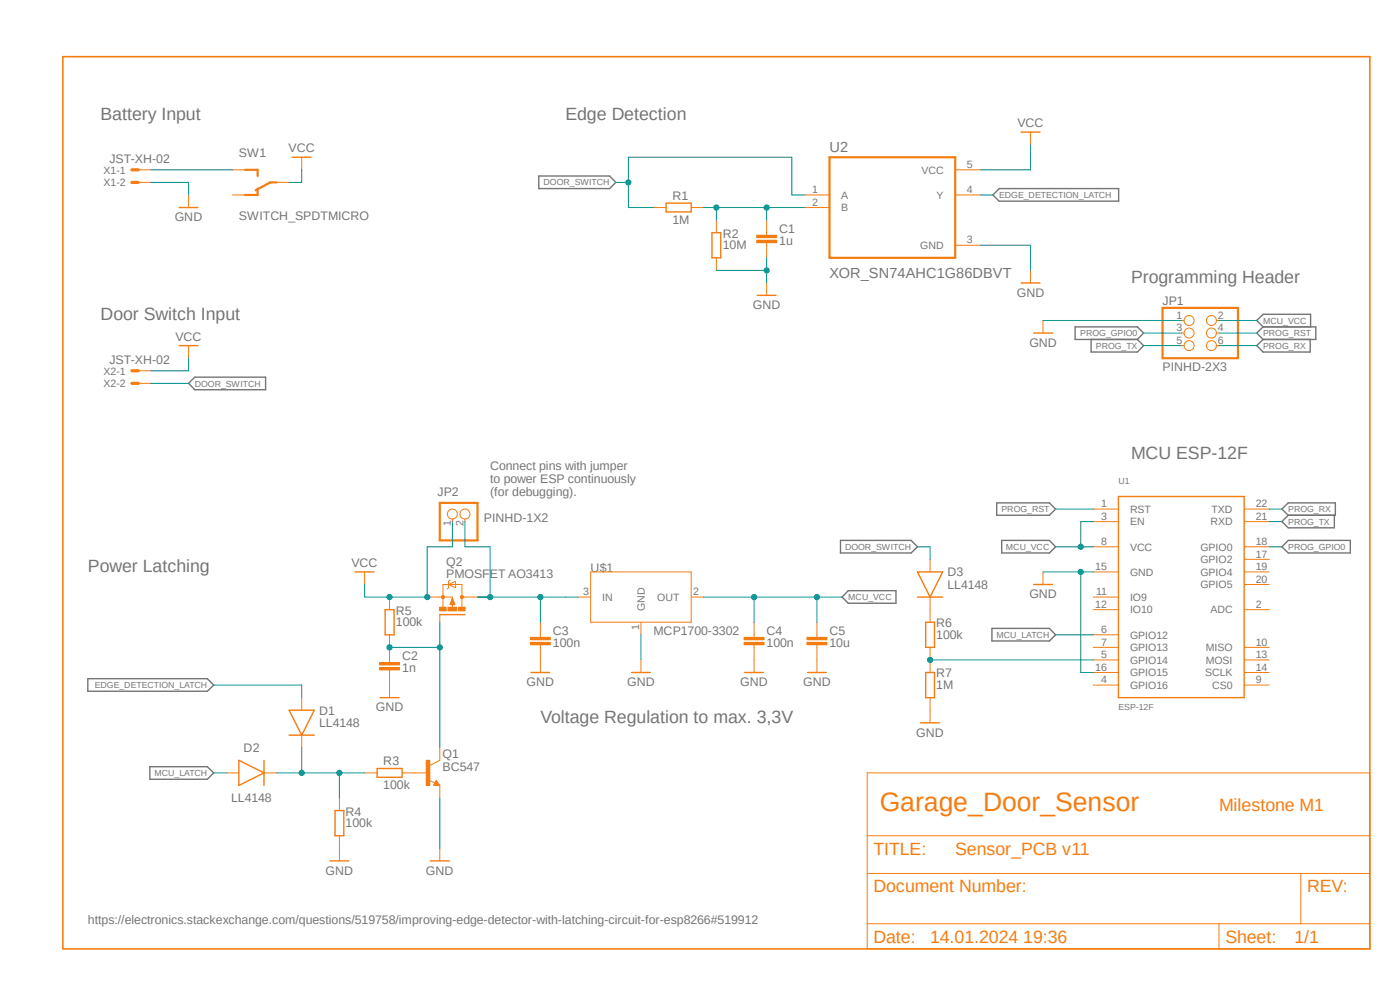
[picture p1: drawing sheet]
<svg xmlns="http://www.w3.org/2000/svg" width="297mm" height="210mm" viewBox="0 0 297 210" stroke-linecap="round" stroke-linejoin="round" font-family="sans-serif">
<path d="M12.8 11.7l278.2 190.2M291 11.7l-278.2 190.2" fill="none" stroke="#fff" stroke-width=".21"/>
<g fill="none" stroke="#757575" stroke-width=".3">
<path d="M114.3 37.3h15l1.3 1.4-1.3 1.3h-15zM212 40h25.3v2.7h-25.3l-1.3-1.3zM228.1 69.3h13.2l1.3 1.4-1.3 1.3h-13.2zM231.5 72v2.7h9.8l1.3-1.4-1.3-1.3M268 69.3l-1.4-1.3 1.4-1.3h10v2.6M268 69.3h11.1v2.7h-11.1M268 72l-1.4 1.3 1.4 1.4h10v-2.7M268 69.3l-1.4 1.4 1.4 1.3M40 81.3l1.3-1.3h15v2.7h-15zM178.3 114.6h15l1.3 1.4-1.3 1.3h-15zM211.5 106.7h11.1l1.3 1.3-1.3 1.3h-11.1zM212.5 114.6h10.1l1.3 1.4-1.3 1.3h-10.1z"/>
<path d="M271.9 116l1.4-1.4h13.2v2.7h-13.2zM271.9 108l1.4-1.3h10v2.6h-10zM273.3 109.3l-1.4 1.4 1.4 1.3h9.8v-2.7M180 125.3h10.1v2.7h-10.1l-1.4-1.3zM210.4 133.3h12.2l1.3 1.4-1.3 1.3h-12.2zM18.6 144h25.4l1.3 1.3-1.3 1.3h-25.4zM31.8 162.6h12.2l1.3 1.4-1.3 1.3h-12.2z"/>
</g>
<path d="M237.3 105.3h26.6v42.7h-26.6zM92.5 166.1l.2 .3h-.5l.3-.6 .5 .7h-.8" fill="none" stroke="#f57c10" stroke-width=".3"/>
<g fill="none" stroke="#f57c10" stroke-width=".21">
<path d="M231.9 108h5.4M231.9 110.7h5.4M231.9 116h5.4M263.9 108h5.4M263.9 110.7h5.4M263.9 116h5.4M263.9 118.7h5.4M231.9 129.3h5.4M231.9 140h5.4M231.9 134.7h5.4M231.9 137.3h5.4M231.9 126.7h5.4"/>
<path d="M231.9 121.3h5.4M263.9 129.3h5.4M263.9 140h5.4M263.9 137.3h5.4M263.9 121.3h5.4M263.9 124h5.4M231.9 145.3h5.4M231.9 142.7h5.4M263.9 145.3h5.4M263.9 142.7h5.4M91 165.5l1.3 .6M92.5 165.6l.8 1h-1.3z"/>
<path d="M93.3 161.3l-2.1 1.1"/>
</g>
<path d="M90.4 161.3h.8v5.3h-.8z" fill-rule="evenodd" fill="#f57c10"/>
<path d="M138.6 44h2.7M146.6 44h2.7M93.3 158.6v2.7M88 164h2.6M90.4 161.3h.8v5.3h-.8zM93.3 166.6v2.7" fill="none" stroke="#f57c10" stroke-width=".21"/>
<path d="M141.3 43.1h5.3v1.9h-5.3z" fill="none" stroke="#f57c10" stroke-width=".3"/>
<path d="M160.5 51h4.3v.5h-4.3z" fill-rule="evenodd" fill="#f57c10"/>
<path d="M160.5 51h4.3v.5h-4.3z" fill="none" stroke="#f57c10" stroke-width=".21"/>
<path d="M160.5 49.9h4.3v.5h-4.3z" fill-rule="evenodd" fill="#f57c10"/>
<g fill="none" stroke="#f57c10" stroke-width=".21">
<path d="M160.5 49.9h4.3v.5h-4.3zM162.6 46.7v3.2M162.6 51.5v3.2M93.3 130.4v1.6M93.3 126.7h2.7v.3M94 128.8v-4.8h4v4.8M95.2 124l1.4-.7v1.4zM95.5 123.1l-.3 .2v1.4l-.3 .2M96 128.1v.9M96 126.9l.5 1.4h-1zM98 126.7h.6M184 164h106.6v37.3h-106.6z"/>
<path d="M184 177.3h106.6M184 185.3h106.6M184 196h106.6M258.6 196v5.3M276 185.3v10.7"/>
</g>
<path d="M13.3 12h277.3v189.3h-277.3zM96 127.8v.3h.3l-.3-.9-.3 .9" fill="none" stroke="#f57c10" stroke-width=".34"/>
<path d="M93.3 130.4h5.3" fill="none" stroke="#f57c10" stroke-width=".3"/>
<circle cx="94" cy="126.7" r=".35" fill="#f57c10"/>
<circle cx="94" cy="126.7" r=".35" fill="none" stroke="#f57c10" stroke-width=".21"/>
<path d="M97.7 126.4h.5l.1 .3-.1 .2h-.5l-.1-.2z" fill-rule="evenodd" fill="#f57c10"/>
<path d="M97.7 126.4h.5l.1 .3-.1 .2h-.5l-.1-.2z" fill="none" stroke="#f57c10" stroke-width=".21"/>
<path d="M93.3 128.8h1.4v.8h-1.4z" fill-rule="evenodd" fill="#f57c10"/>
<path d="M93.3 128.8h1.4v.8h-1.4z" fill="none" stroke="#f57c10" stroke-width=".21"/>
<path d="M97.3 128.8h1.4v.8h-1.4z" fill-rule="evenodd" fill="#f57c10"/>
<path d="M97.3 128.8h1.4v.8h-1.4z" fill="none" stroke="#f57c10" stroke-width=".21"/>
<path d="M95 128.8h1.9v.8h-1.9z" fill-rule="evenodd" fill="#f57c10"/>
<g fill="none" stroke="#f57c10" stroke-width=".21">
<path d="M64 33.4v2.6M202.6 36h5.4M218.6 28v2.7M40 41.4v2.6M152 46.7v2.7M152 54.7v2.7M170.6 41.4h5.4M170.6 44h5.4M202.6 41.4h5.4M202.6 52h5.4M218.6 57.4v2.6M40 73.3v2.7"/>
<path d="M162.6 60v2.7M82.6 126.7v2.6M82.6 134.7v2.6M90.6 126.7h2.7M95 128.8h1.9v.8h-1.9zM98.6 126.7h2.7M72 169.3v2.7M72 177.3v2.7M77.3 164h2.7M85.3 164h2.7"/>
</g>
<path d="M176 33.4h26.6v21.3h-26.6z" fill="none" stroke="#f57c10" stroke-width=".47"/>
<path d="M62 33.4h4M216.6 28h4M38 44h4M151 49.4h1.9v5.3h-1.9zM38 73.3h4M160.7 62.7h3.9M216.6 60h4M81.7 129.3h1.9v5.4h-1.9zM71.1 172h1.8v5.3h-1.8zM80 163h5.3v1.9h-5.3z" fill="none" stroke="#f57c10" stroke-width=".3"/>
<path d="M80.5 141.6h4.3v.5h-4.3z" fill-rule="evenodd" fill="#f57c10"/>
<path d="M80.5 141.6h4.3v.5h-4.3z" fill="none" stroke="#f57c10" stroke-width=".21"/>
<path d="M80.5 140.5h4.3v.6h-4.3z" fill-rule="evenodd" fill="#f57c10"/>
<g fill="none" stroke="#f57c10" stroke-width=".21">
<path d="M29.3 38.7h2.7M29.3 36h2.7M29.3 78.7h2.7M221.3 68v2.7M250.6 68h.6M250.6 70.7h.6M250.6 73.3h.6M258 68h.6M258 70.7h.6M258 73.3h.6M29.3 81.3h2.7M197.3 118.7v2.6"/>
<path d="M77.3 121.3v2.7M82.6 137.3v3.2M136 140v2.7M197.3 126.7v5.3M197.3 137.3v5.4M221.3 121.3v2.7M64 148v2.7M64 156v2.6M80.5 140.5h4.3v.6h-4.3zM82.6 142.1v5.9M197.3 148v5.3M48 164h2.7"/>
<path d="M56 164h2.7M72 180v2.6M93.3 180v2.6"/>
<circle cx="252.3" cy="73.3" r="1.06"/>
<circle cx="252.3" cy="68" r="1.06"/>
<circle cx="252.3" cy="70.7" r="1.06"/>
<circle cx="257" cy="73.3" r="1.06"/>
<circle cx="257" cy="68" r="1.06"/>
<circle cx="257" cy="70.7" r="1.06"/>
</g>
<g fill="none" stroke="#f57c10" stroke-width=".3">
<path d="M219.3 70.7h4M75.3 121.3h4M194.6 121.3h5.4l-2.7 5.4zM194.6 126.7h5.4M196.4 132h1.8v5.3h-1.8zM219.3 124h4M61.3 150.7h5.4l-2.7 5.3zM61.3 156h5.4M80.6 148h4.1M134 142.7h4M195.3 153.3h4M196.4 142.7h1.8v5.3h-1.8z"/>
<path d="M50.7 161.3l5.3 2.7-5.3 2.6zM56 161.3v5.3M70 182.6h4M91.3 182.6h4"/>
</g>
<path d="M246.6 65.3h16v10.7h-16z" fill="none" stroke="#f57c10" stroke-width=".47"/>
<path d="M28 38.7h1.3M28 36h1.3M28 78.7h1.3M28 81.3h1.3" fill="none" stroke="#f57c10" stroke-width=".68"/>
<path d="M112.5 136.3h4.3v.5h-4.3z" fill-rule="evenodd" fill="#f57c10"/>
<path d="M112.5 136.3h4.3v.5h-4.3z" fill="none" stroke="#f57c10" stroke-width=".21"/>
<path d="M112.5 135.2h4.3v.5h-4.3z" fill-rule="evenodd" fill="#f57c10"/>
<path d="M112.5 135.2h4.3v.5h-4.3zM114.6 132v3.2M114.6 136.8v3.2" fill="none" stroke="#f57c10" stroke-width=".21"/>
<path d="M157.9 136.3h4.2v.5h-4.2z" fill-rule="evenodd" fill="#f57c10"/>
<path d="M157.9 136.3h4.2v.5h-4.2z" fill="none" stroke="#f57c10" stroke-width=".21"/>
<path d="M157.9 135.2h4.2v.5h-4.2z" fill-rule="evenodd" fill="#f57c10"/>
<g fill="none" stroke="#f57c10" stroke-width=".21">
<path d="M96 110.1v.6M98.6 110.1v.6M114.6 140v2.7M122.6 126.7h2.7M125.3 121.3h21.3v10.7h-21.3zM136 132v2.7M146.6 126.7h2.7M157.9 135.2h4.2v.5h-4.2zM160 132v3.2M160 136.8v5.9"/>
<circle cx="96" cy="109" r="1.06"/>
<circle cx="98.6" cy="109" r="1.06"/>
</g>
<path d="M112.6 142.7h4M158 142.7h4" fill="none" stroke="#f57c10" stroke-width=".3"/>
<path d="M93.3 106.7h8v7.9h-8z" fill="none" stroke="#f57c10" stroke-width=".47"/>
<path d="M171.2 136.3h4.2v.5h-4.2z" fill-rule="evenodd" fill="#f57c10"/>
<path d="M171.2 136.3h4.2v.5h-4.2z" fill="none" stroke="#f57c10" stroke-width=".21"/>
<path d="M171.2 135.2h4.2v.5h-4.2z" fill-rule="evenodd" fill="#f57c10"/>
<path d="M49.3 36h2.7M58.7 38.7h2.6M49.3 41.4h2.7M171.2 135.2h4.2v.5h-4.2zM173.3 132v3.2M173.3 136.8v5.9" fill="none" stroke="#f57c10" stroke-width=".21"/>
<path d="M171.3 142.7h4" fill="none" stroke="#f57c10" stroke-width=".3"/>
<path d="M52 36h2.7v1.3M58.7 38.7h-1.4l-3.1 1.7M54.7 40v1.4h-2.7" fill="none" stroke="#f57c10" stroke-width=".47"/>
<path d="M32 38.7h8v2.7M152 57.4h10.6M162.6 54.7v5.3M208 52h10.6v5.4" fill="none" stroke="#009292" stroke-width=".21"/>
<circle cx="162.6" cy="57.4" r=".55" fill="#009292"/>
<g fill="none" stroke="#009292" stroke-width=".21">
<path d="M221.3 121.3h10.6M229.3 121.3v21.4M93.3 169.3v10.7"/>
<circle cx="162.6" cy="57.4" r=".55"/>
</g>
<circle cx="229.3" cy="121.3" r=".55" fill="#009292"/>
<g fill="none" stroke="#009292" stroke-width=".21">
<path d="M218.6 30.7v5.3h-10.6M40 76v2.7h-8M221.3 68h29.3M96 110.7v5.3h-5.4v10.7h-13.3v-2.7M136 134.7v5.3M229.3 142.7h2.6"/>
<circle cx="229.3" cy="121.3" r=".55"/>
</g>
<circle cx="82.6" cy="126.7" r=".55" fill="#009292"/>
<circle cx="82.6" cy="126.7" r=".55" fill="none" stroke="#009292" stroke-width=".21"/>
<circle cx="90.6" cy="126.7" r=".55" fill="#009292"/>
<g fill="none" stroke="#009292" stroke-width=".21">
<path d="M64 36v2.7h-2.7M130.6 38.7h2.7M170.6 41.4h-2.6v-8h-34.7v10.6h5.3M32 81.3h8"/>
<circle cx="90.6" cy="126.7" r=".55"/>
</g>
<circle cx="133.3" cy="38.7" r=".55" fill="#009292"/>
<g fill="none" stroke="#009292" stroke-width=".21">
<path d="M149.3 44h21.3M152 44v2.7M194.6 116h2.7v2.7"/>
<circle cx="133.3" cy="38.7" r=".55"/>
</g>
<circle cx="152" cy="44" r=".55" fill="#009292"/>
<g fill="none" stroke="#009292" stroke-width=".21">
<path d="M162.6 44v2.7"/>
<circle cx="152" cy="44" r=".55"/>
</g>
<circle cx="162.6" cy="44" r=".55" fill="#009292"/>
<g fill="none" stroke="#009292" stroke-width=".21">
<path d="M93.3 132v5.3h-10.7"/>
<circle cx="162.6" cy="44" r=".55"/>
</g>
<circle cx="82.6" cy="137.3" r=".55" fill="#009292"/>
<g fill="none" stroke="#009292" stroke-width=".21">
<path d="M93.3 137.3v21.3"/>
<circle cx="82.6" cy="137.3" r=".55"/>
</g>
<circle cx="93.3" cy="137.3" r=".55" fill="#009292"/>
<g fill="none" stroke="#009292" stroke-width=".21">
<path d="M223.9 116h8M231.9 110.7h-2.6v5.3"/>
<circle cx="93.3" cy="137.3" r=".55"/>
</g>
<circle cx="229.3" cy="116" r=".55" fill="#009292"/>
<g fill="none" stroke="#009292" stroke-width=".21">
<path d="M149.3 126.7h29.3M160 126.7v5.3"/>
<circle cx="229.3" cy="116" r=".55"/>
</g>
<circle cx="160" cy="126.7" r=".55" fill="#009292"/>
<g fill="none" stroke="#009292" stroke-width=".21">
<path d="M173.3 126.7v5.3"/>
<circle cx="160" cy="126.7" r=".55"/>
</g>
<circle cx="173.3" cy="126.7" r=".55" fill="#009292"/>
<g fill="none" stroke="#009292" stroke-width=".21">
<path d="M258.6 68h8M64 158.6v5.4M58.7 164h18.6M72 164v5.3"/>
<circle cx="173.3" cy="126.7" r=".55"/>
</g>
<circle cx="72" cy="164" r=".55" fill="#009292"/>
<circle cx="72" cy="164" r=".55" fill="none" stroke="#009292" stroke-width=".21"/>
<circle cx="64" cy="164" r=".55" fill="#009292"/>
<g fill="none" stroke="#009292" stroke-width=".21">
<path d="M208 41.4h2.7M197.3 140h34.6M223.9 134.7h8M45.3 145.3h18.7v2.7M45.3 164h2.7"/>
<circle cx="64" cy="164" r=".55"/>
</g>
<circle cx="197.3" cy="140" r=".55" fill="#009292"/>
<g fill="none" stroke="#009292" stroke-width=".21">
<path d="M242.6 73.3h8M242.6 70.7h8M258.6 73.3h8M258.6 70.7h8M98.6 110.7v5.3h5.4v10.7M223.9 108h8M269.3 108h2.6M269.3 110.7h2.6M269.3 116h2.6M101.3 126.7h18.7M114.6 126.7v5.3"/>
<circle cx="197.3" cy="140" r=".55"/>
</g>
<circle cx="114.6" cy="126.7" r=".55" fill="#009292"/>
<circle cx="114.6" cy="126.7" r=".55" fill="none" stroke="#009292" stroke-width=".21"/>
<circle cx="104" cy="126.7" r=".55" fill="#009292"/>
<g fill="none" stroke="#009292" stroke-width=".21">
<path d="M32 36h17.3M120 126.7h2.6"/>
<circle cx="104" cy="126.7" r=".55"/>
</g>
<text font-size="5.6" fill="#f57c10" x="186.6" y="172">Garage_Door_Sensor</text>
<g font-size="3.8" fill="#757575">
<text x="21.3" y="25.4">Battery Input</text>
<text x="120" y="25.4">Edge Detection</text>
<text x="239.9" y="60">Programming Header</text>
<text x="21.3" y="68">Door Switch Input</text>
<text x="239.9" y="97.3">MCU ESP-12F</text>
<text x="18.7" y="121.3">Power Latching</text>
<text x="114.6" y="153.3">Voltage Regulation to max. 3,3V</text>
</g>
<g font-size="3.8" fill="#f57c10">
<text x="258.6" y="172">Milestone M1</text>
<text x="185.3" y="181.3">TITLE:</text>
<text x="202.6" y="181.3">Sensor_PCB v11</text>
<text x="185.3" y="189.3">Document Number:</text>
<text x="277.3" y="189.3">REV:</text>
<text x="185.3" y="200">Date:</text>
<text x="197.3" y="200">14.01.2024 19:36</text>
<text x="260" y="200">Sheet:</text>
<text x="274.6" y="200">1/1</text>
</g>
<g font-size="3.1" fill="#757575">
<text x="176" y="32.3">U2</text>
<text x="176" y="58.9">XOR_SN74AHC1G86DBVT</text>
</g>
<g font-size="2.6" fill="#757575">
<text x="215.9" y="27">VCC</text>
<text x="23.2" y="34.5">JST-XH-02</text>
<text x="50.7" y="33.4">SW1</text>
<text x="61.2" y="32.3">VCC</text>
<text x="37.1" y="46.9">GND</text>
<text x="50.7" y="46.7">SWITCH_SPDTMICRO</text>
<text x="142.7" y="47.5">1M</text>
<text x="142.7" y="42.5">R1</text>
<text x="153.3" y="52.8">10M</text>
<text x="153.3" y="50.4">R2</text>
<text x="165.3" y="52">1u</text>
<text x="165.3" y="49.4">C1</text>
<text x="159.7" y="65.6">GND</text>
<text x="215.7" y="62.9">GND</text>
<text x="246.6" y="64.7">JP1</text>
<text x="23.2" y="77.2">JST-XH-02</text>
<text x="37.2" y="72.3">VCC</text>
<text x="218.4" y="73.6">GND</text>
<text x="246.6" y="78.7">PINHD-2X3</text>
<text x="104" y="99.7">Connect pins with jumper</text>
<text x="92.8" y="105.2">JP2</text>
<text x="104" y="102.5">to power ESP continuously</text>
<text x="104" y="105.3">(for debugging).</text>
<text x="102.7" y="110.7">PINHD-1X2</text>
<text x="94.7" y="120">Q2</text>
<text x="74.5" y="120.3">VCC</text>
<text x="94.7" y="122.6">PMOSFET AO3413</text>
<text x="125.3" y="121.3">U$1</text>
<text x="201" y="124.9">LL4148</text>
<text x="201" y="122.3">D3</text>
<text x="84" y="130.4">R5</text>
<text x="218.4" y="126.9">GND</text>
<text x="84" y="132.8">100k</text>
<text x="117.3" y="137.3">100n</text>
<text x="117.3" y="134.7">C3</text>
<text x="138.6" y="134.7">MCP1700-3302</text>
<text x="162.6" y="137.3">100n</text>
<text x="162.6" y="134.7">C4</text>
<text x="176" y="137.3">10u</text>
<text x="176" y="134.7">C5</text>
<text x="198.6" y="135.5">100k</text>
<text x="198.6" y="133.1">R6</text>
<text x="85.3" y="142.7">1n</text>
<text x="85.3" y="140">C2</text>
<text x="198.6" y="143.7">R7</text>
<text x="111.7" y="145.6">GND</text>
<text x="133.1" y="145.6">GND</text>
<text x="157" y="145.6">GND</text>
<text x="170.4" y="145.6">GND</text>
<text x="198.6" y="146.1">1M</text>
<text x="67.7" y="154.3">LL4148</text>
<text x="67.7" y="151.6">D1</text>
<text x="79.8" y="150.9">GND</text>
<text x="51.7" y="159.6">D2</text>
<text x="93.9" y="160.8">Q1</text>
<text x="194.4" y="156.2">GND</text>
<text x="81.3" y="167.4">100k</text>
<text x="81.3" y="162.4">R3</text>
<text x="93.9" y="163.5">BC547</text>
<text x="49" y="170.2">LL4148</text>
<text x="73.3" y="173.1">R4</text>
<text x="73.3" y="175.4">100k</text>
<text x="69.1" y="185.5">GND</text>
<text x="90.4" y="185.5">GND</text>
<text x="18.7" y="196">https://electronics.stackexchange.com/questions/519758/improving-edge-detector-with-latching-circuit-for-esp8266#519912</text>
</g>
<g font-size="2.2" fill="#757575">
<text x="205.1" y="35.6">5</text>
<text x="22" y="39.5">X1-2</text>
<text x="22" y="36.8">X1-1</text>
<text x="172.3" y="41">1</text>
<text x="195.5" y="36.8">VCC</text>
<text x="205.1" y="41">4</text>
<text x="172.3" y="43.6">2</text>
<text x="178.4" y="42.2">A</text>
<text x="178.4" y="44.8">B</text>
<text x="198.7" y="42.2">Y</text>
<text x="195.2" y="52.8">GND</text>
<text x="205.1" y="51.6">3</text>
<text x="249.6" y="67.6">1</text>
<text x="249.6" y="70.3">3</text>
<text x="258.4" y="67.6">2</text>
<text x="258.4" y="70.3">4</text>
<text x="249.6" y="73">5</text>
<text x="258.4" y="73">6</text>
<text x="22" y="82.1">X2-2</text>
<text x="22" y="79.5">X2-1</text>
<text x="233.6" y="107.6">1</text>
<text x="266.4" y="107.6">22</text>
<text x="95.6" y="111.7" transform="rotate(-90 95.6 111.7)">1</text>
<text x="98.3" y="111.7" transform="rotate(-90 98.3 111.7)">2</text>
<text x="233.6" y="110.3">3</text>
<text x="239.7" y="108.8">RST</text>
<text x="239.7" y="111.5">EN</text>
<text x="256.8" y="111.5">RXD</text>
<text x="257" y="108.8">TXD</text>
<text x="266.4" y="110.3">21</text>
<text x="233.6" y="115.6">8</text>
<text x="239.7" y="116.8">VCC</text>
<text x="254.7" y="119.5">GPIO2</text>
<text x="254.7" y="116.8">GPIO0</text>
<text x="266.4" y="118.3">17</text>
<text x="266.4" y="115.6">18</text>
<text x="232.4" y="120.9">15</text>
<text x="239.7" y="122.1">GND</text>
<text x="254.7" y="122.1">GPIO4</text>
<text x="254.7" y="124.8">GPIO5</text>
<text x="266.4" y="120.9">19</text>
<text x="266.4" y="123.6">20</text>
<text x="123.7" y="126.3">3</text>
<text x="127.8" y="127.5">IN</text>
<text x="136.8" y="129.5" transform="rotate(-90 136.8 129.5)">GND</text>
<text x="139.4" y="127.5">OUT</text>
<text x="147" y="126.3">2</text>
<text x="232.4" y="128.9">12</text>
<text x="232.5" y="126.3">11</text>
<text x="239.7" y="127.5">IO9</text>
<text x="239.7" y="130.1">IO10</text>
<text x="256.8" y="130.1">ADC</text>
<text x="266.4" y="128.9">2</text>
<text x="135.6" y="133.6" transform="rotate(-90 135.6 133.6)">1</text>
<text x="233.6" y="134.3">6</text>
<text x="233.6" y="136.9">7</text>
<text x="239.7" y="135.5">GPIO12</text>
<text x="266.4" y="136.9">10</text>
<text x="232.4" y="142.3">16</text>
<text x="233.6" y="139.6">5</text>
<text x="239.7" y="140.8">GPIO14</text>
<text x="239.7" y="138.1">GPIO13</text>
<text x="239.7" y="143.5">GPIO15</text>
<text x="255.7" y="143.5">SCLK</text>
<text x="255.8" y="138.1">MISO</text>
<text x="255.8" y="140.8">MOSI</text>
<text x="266.4" y="139.6">13</text>
<text x="266.4" y="142.3">14</text>
<text x="233.6" y="145">4</text>
<text x="239.7" y="146.1">GPIO16</text>
<text x="257.2" y="146.1">CS0</text>
<text x="266.4" y="145">9</text>
</g>
<g font-size="1.9" fill="#757575">
<text x="115.3" y="39.3">DOOR_SWITCH</text>
<text x="212" y="42">EDGE_DETECTION_LATCH</text>
<text x="229.2" y="71.3">PROG_GPIO0</text>
<text x="268" y="68.7">MCU_VCC</text>
<text x="268" y="71.3">PROG_RST</text>
<text x="232.5" y="74">PROG_TX</text>
<text x="268" y="74">PROG_RX</text>
<text x="41.3" y="82">DOOR_SWITCH</text>
<text x="237.3" y="102.6">U1</text>
<text x="212.5" y="108.6">PROG_RST</text>
<text x="273.3" y="108.7">PROG_RX</text>
<text x="273.3" y="111.3">PROG_TX</text>
<text x="179.3" y="116.6">DOOR_SWITCH</text>
<text x="213.4" y="116.6">MCU_VCC</text>
<text x="273.3" y="116.7">PROG_GPIO0</text>
<text x="180" y="127.3">MCU_VCC</text>
<text x="211.4" y="135.3">MCU_LATCH</text>
<text x="20.1" y="146">EDGE_DETECTION_LATCH</text>
<text x="237.3" y="150.7">ESP-12F</text>
<text x="32.8" y="164.6">MCU_LATCH</text>
</g>
</svg>
